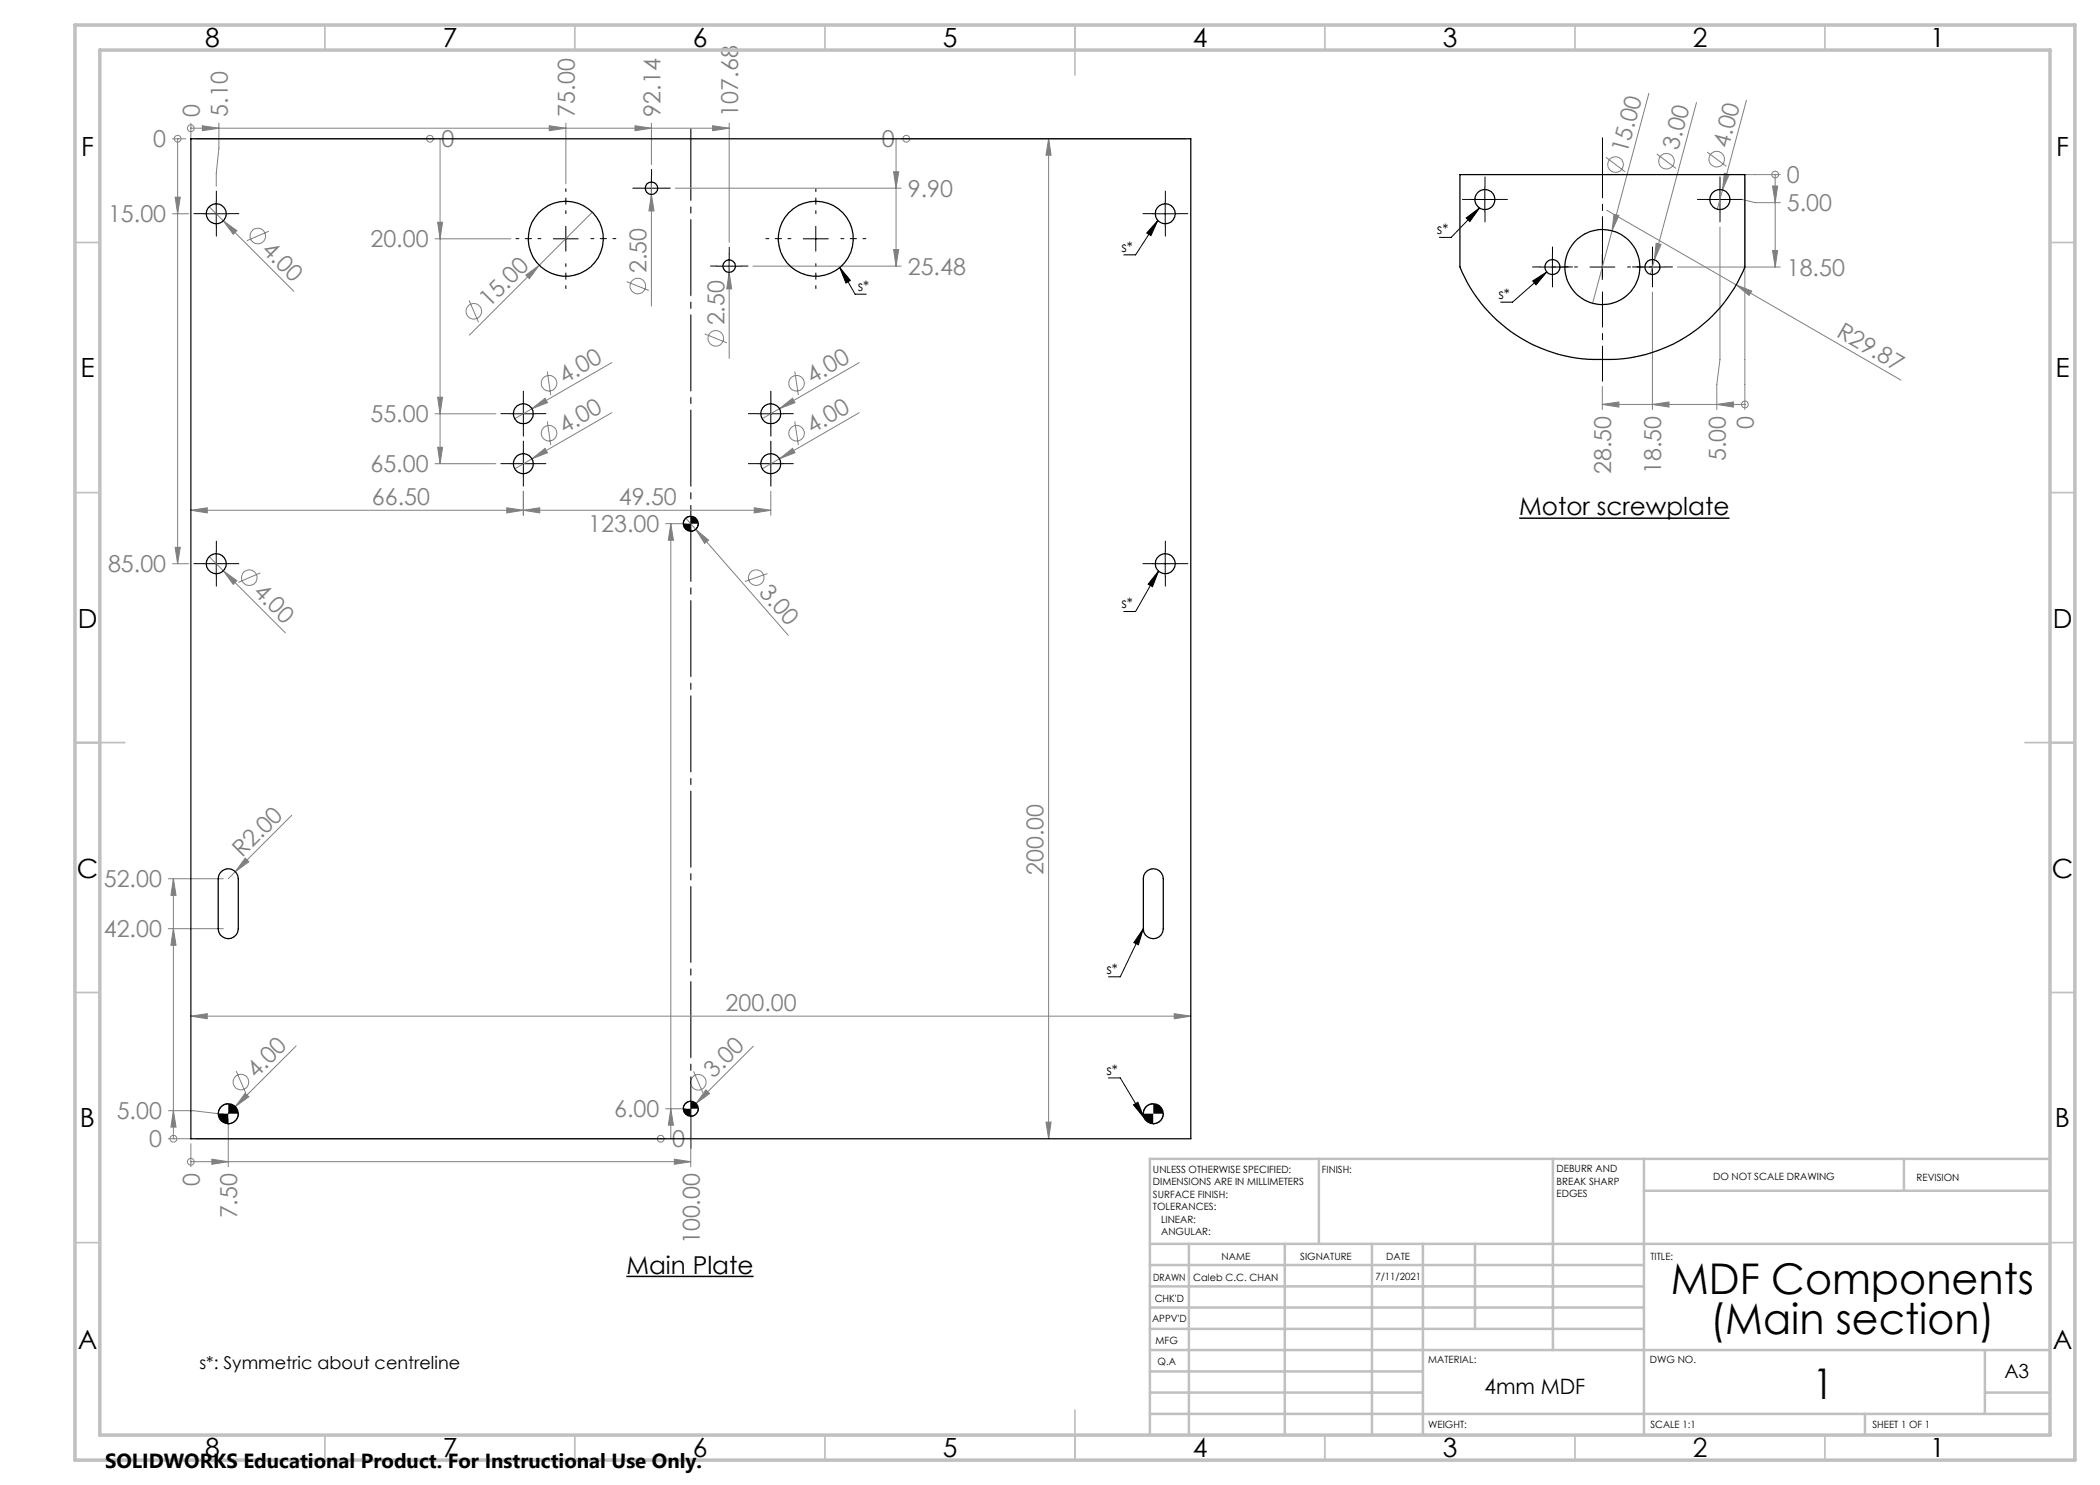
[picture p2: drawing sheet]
<svg xmlns="http://www.w3.org/2000/svg" width="420mm" height="297mm" viewBox="0 0 420 297" stroke-linecap="round" stroke-linejoin="round" font-family="sans-serif">
<g fill="none" stroke="#808080" stroke-width=".2">
<path d="M329.8 18.7l-11.3 41.9M34.5 27.8h2.6M35 39.4h1.1l-.6 3.4zM35.5 27.8v84.9M35.5 27.8h.1M38.2 25.6h.1M38.2 27.8h.1M38.2 24.6v3.2M38.2 25.6h107.6M39.2 27.8h47.8M40.5 25.1l3.3 .5-3.3 .5zM43.8 24.6v5l-.5 5v2.6"/>
<path d="M86 27.8h.1M88 27.8v64.9M109.9 25.1l3.3 .5-3.3 .5zM113.2 24.6v12.2M127 25.1l3.3 .5-3.3 .5zM130.3 38.9l.5 3.3h-1zM130.3 36.4v24.8M130.3 24.6v8.3M135 37.6h45.2M142.5 25.1l3.3 .5-3.3 .5zM145.8 24.6v23.9M178.7 34.4h1l-.5 3.2z"/>
<path d="M179.2 27.8v25.4M180.2 27.8h57M181.3 27.8h.1M209.7 27.8l.5 3.2h-1zM209.7 27.8v199.9M321.2 31.5l3.8 2.9M331.4 30.8l3.8 2.9M339.3 20.5l-8.4 31.5M341.4 30.4l3.9 2.9M344.9 34.6l.9 .3-1.3 3.1zM348.5 39.9l2.5 .6h5.1M349 34.9h7.1"/>
<path d="M349 35.9v46M349.3 20.1l-5.8 21.7M354.5 37.2h1l-.5 3.3zM355 34.9h.1M355 34.9v18.5M34.5 42.8h3.2M41.8 41.3l17 17M44.7 44.2l2.7 1.9-.8 .7zM53.8 46.2l-4.4 2M87 47.8h15.2M87.5 44.4h1l-.5 3.4zM105.2 55l2.6-1.9-1.9 2.6z"/>
<path d="M118.5 42.4l-24.6 24.6M125.3 56.3l4.5 1.8M145.8 54.5l.5 3.3h-1zM145.8 52v19.7M150.6 53.2h29.6M178.7 49.9h1l-.5 3.3zM321.3 42l58.9 34M322.8 42.9l1 .2-1.4 3.1zM330.5 58.4v23.5M330.9 52l-.8 2.9M331.2 48.6l1 .3-1.3 3.1zM335.5 53.4h20.6"/>
<path d="M344 45.4v26.5l-.6 5v5M347.2 57l3.1 1.2-.5 .9zM354.5 50.1h1l-.5 3.3zM87.5 79.4h1l-.5 3.4zM93.8 60.1l1.9 4.3M109.5 74.3l.6 4.7M122.3 72.5l-19.4 11.2M140.9 66.8l4.5 1.8M159 74.3l.7 4.7M171.8 72.5l-15.9 9.2M320.5 77.3v4.6M87 82.8h12.2"/>
<path d="M87 92.7h12.2M87.5 89.5h1l-.5 3.2zM104.7 98.2v4.9M106.4 81.7l2.6-2 .5 .8zM106.4 91.8l2.6-2.1 .5 .9zM109.5 84.3l.6 4.7M122.3 82.5l-19.4 11.3M154.2 98.2v4.9M155.9 91.8l2.6-2.1 .5 .9zM155.9 81.7l2.6-2 .5 .8zM155.9 81.7l-3.5 2M159 84.3l.7 4.7"/>
<path d="M171.8 82.5l-19.4 11.3M320.5 80.9l3.3-.5v1zM320.5 80.9h28.5M330.5 80.9l3.3-.5v1zM343.4 80.9l3.3-.5v1zM349 80.9h.1M34.5 112.7h3.2M35 109.5h1.1l-.6 3.2zM38.2 102.1l3.3-.5v1zM38.2 102.1h116M41.8 111.3l15.3 15.3M44.7 114.2l2.7 1.9-.8 .8z"/>
<path d="M52.1 114.6l-4.4 1.9M101.4 101.6l3.3 .5-3.3 .5zM104.7 102.1l3.3-.5v1zM133.1 104.7h4.1M134.2 104.7l.5 3.4h-1zM134.2 104.7v123M137.2 103.6l20.5 23.5M139.1 105.9l2.6 2.1-.8 .7zM150.8 101.6l3.4 .5-3.4 .5zM153.5 114.7l-4.5 1.6M33.7 175.8h11M34.7 175.8l.5 3.3h-1z"/>
<path d="M34.7 175.8v51.9M49 171.6l.8 .8-2.7 1.9zM58.3 163.1l-12.7 12.7M33.7 185.7h11M34.7 185.7l.5 3.4h-1zM38.2 203.2l3.3-.5v1.1zM38.2 203.2h200M47.2 214.2l1.9 4.4M49 218.6l.8 .8-2.7 1.9zM59.2 209.2l-15 15M138.7 214.3l1.9 4.3M141.2 218l.7 .7-2.7 2z"/>
<path d="M150.7 209.2l-13.6 13.6M234.8 202.7l3.4 .5-3.4 .6zM33.7 227.7h4.5M33.7 222.1h5l6 .6M34.7 222.1l.5 3.3h-1zM34.7 227.7h.1M38.2 232.3h.1M38.2 228.7v4.7M38.2 232.3h99.9M38.2 227.7h.1M39.2 227.7h93.9M42.4 231.8l3.2 .5-3.2 .6z"/>
<path d="M45.6 223.8v9.6M132.2 227.7h.1M133.1 221.8h4.1M134.2 221.8l.5 3.2h-1zM134.9 231.8l3.2 .5-3.2 .6zM138.1 222.7v10.7M209.2 224.4h1l-.5 3.3z"/>
<circle cx="35.6" cy="27.7" r=".68"/>
<circle cx="38.2" cy="25.6" r=".69"/>
<circle cx="86" cy="27.7" r=".68"/>
<circle cx="181.3" cy="27.7" r=".68"/>
<circle cx="323.1" cy="32.9" r="1.56"/>
<circle cx="333.3" cy="32.3" r="1.55"/>
<circle cx="343.3" cy="31.8" r="1.56"/>
<circle cx="355" cy="34.9" r=".68"/>
<circle cx="51.6" cy="47.2" r="1.56"/>
<circle cx="127.6" cy="57.2" r="1.55"/>
<circle cx="94.8" cy="62.3" r="1.55"/>
<circle cx="109.8" cy="76.6" r="1.56"/>
<circle cx="143.1" cy="67.7" r="1.55"/>
<circle cx="159.3" cy="76.7" r="1.55"/>
<circle cx="109.8" cy="86.6" r="1.56"/>
<circle cx="159.3" cy="86.6" r="1.55"/>
<circle cx="349" cy="80.9" r=".69"/>
<circle cx="49.9" cy="115.5" r="1.56"/>
<circle cx="151.2" cy="115.5" r="1.55"/>
<circle cx="48.2" cy="216.4" r="1.56"/>
<circle cx="139.7" cy="216.5" r="1.55"/>
<circle cx="34.7" cy="227.7" r=".68"/>
<circle cx="38.2" cy="232.4" r=".68"/>
<circle cx="132.1" cy="227.7" r=".69"/>
</g>
<path d="M303.8 103.6h42.1M125.3 255.3h25.4" fill="none" stroke="#000" stroke-width=".3"/>
<g fill="none" stroke="#000" stroke-width=".2">
<path d="M127.8 37.6h5M130.3 35.1v5M294.5 39.9h5M297 37.4v5M341.5 39.9h5M344 37.4v5M40.7 42.8h5.1M43.3 40.2v5.1M110.7 47.8h4.9M113.2 45.3v4.9M143.3 53.2h5M145.8 50.7v5"/>
<path d="M160.7 47.8h5M163.2 45.3v4.9M168 53.5l2.1 2.6-.9 .5zM168 53.5l3 5.3h2.2M230.5 42.8h5M231.6 44.1l-4.5 6.9h-2.3M231.6 44.1l-1.4 3-.9-.5zM233 40.2v5.1M293.2 43.6l2.7-2-1.9 2.7zM295.9 41.6l-5.7 5.9h-2.3M306.5 56.2l2.9-1.8-2.2 2.6zM308 53.4h5"/>
<path d="M309.4 54.4l-6.9 6h-2.4M310.5 50.9v5M318 53.4h5M320.5 50.9v5M328 53.4h5M330.5 50.9v5M102.2 82.8h4.9M102.2 92.7h4.9M104.7 80.3v5M104.7 90.2v5M151.7 82.8h5M151.7 92.7h5"/>
<path d="M154.2 80.3v5M154.2 90.2v5M40.7 112.7h5.1M43.3 110.2v5M138.1 103.3a1.5 1.5 0 0 0-1.4 1.4M139.7 104.7a1.5 1.5 0 0 1-1.6 1.6M230.5 112.7h5M231.7 114.2l-1.2 3.1-.9-.5zM231.7 114.2l-4.6 8.1h-2.3M233 110.2v5M228.7 185.7l-1 3.2-.9-.4zM228.7 185.7l-4.7 9.7h-2.3"/>
<path d="M221.7 215.6h2.3l4.8 8M45.6 220.8a1.98 1.98 0 0 0-2 1.9M47.7 222.7a2.04 2.04 0 0 1-2.1 2.1M138.1 220.2a1.5 1.5 0 0 0-1.4 1.6M139.7 221.8a1.5 1.5 0 0 1-1.6 1.4M226.7 221l.9-.6 1.2 3.2zM230.6 220.8a1.92 1.92 0 0 0-1.9 1.9M232.7 222.7a2.04 2.04 0 0 1-2.1 2.1"/>
</g>
<path d="M138.2 25.7v204" fill="none" stroke="#000" stroke-width=".2" stroke-dasharray="15.2 1.3 1.3 1.3" stroke-dashoffset=".9"/>
<g fill="none" stroke="#000" stroke-width=".2" stroke-dasharray="15.2 1.3 1.3 1.3">
<path d="M127.8 37.6h-1.2M130.3 35.1v-1.2M132.8 37.6h1.3M294.5 39.9h-2M297 37.4v-2M299.5 39.9h2M341.5 39.9h-2M344 37.4v-2M346.5 39.9h2M40.8 42.7h-2M43.3 40.2v-2M43.3 45.2v2"/>
<path d="M45.8 42.7h2M130.3 40.1v1.3M143.4 53.2h-1.3M145.9 50.7v-1.2M145.9 55.7v1.3M148.4 53.2h1.2M230.6 42.7h-2M233.1 40.2v-2M233.1 45.2v2M235.6 42.7h2M297 42.4v2M308 53.4h-1.5"/>
<path d="M310.5 50.9v-1.5M310.5 55.9v1.5M313 53.4h1.5M328 53.4h-1.5M330.5 50.9v-1.5M330.5 55.9v1.5M333 53.4h1.5M344 42.4v2M102.2 92.7h-2M102.2 82.7h-2M104.7 90.2v-2M104.7 95.2v2"/>
<path d="M104.7 80.2v-2M104.7 85.2v2M107.2 92.7h2M107.2 82.7h2M151.7 82.7h-2M151.7 92.7h-2M154.2 80.2v-2M154.2 85.2v2M154.2 90.2v-2M154.2 95.2v2M156.7 82.7h2M156.7 92.7h2"/>
<path d="M40.8 112.7h-2M43.3 110.2v-2M43.3 115.2v2M45.8 112.7h2M230.6 112.7h-2M233.1 110.2v-2M233.1 115.2v2M235.6 112.7h2"/>
</g>
<path d="M108.2 47.7h-5M113.2 42.7v-5M113.2 52.7v5M118.2 47.7h5M158.2 47.7h-5M163.2 42.7v-5M163.2 52.7v5M168.2 47.7h5M315.5 53.4h-5M320.5 48.4v-5M325.5 53.4h5" fill="none" stroke="#000" stroke-width=".2" stroke-dasharray="15.2 1.3 1.3 1.3" stroke-dashoffset="14.6"/>
<path d="M320.5 27.6v27.8" fill="none" stroke="#000" stroke-width=".2" stroke-dasharray="15.2 1.3 1.3 1.3" stroke-dashoffset="3.2"/>
<path d="M320.5 58.4v17.9" fill="none" stroke="#000" stroke-width=".2" stroke-dasharray="15.2 1.3 1.3 1.3" stroke-dashoffset="8.2"/>
<g fill="none" stroke="#c0c0c0" stroke-width=".35">
<path d="M65 5v5M115 5v5M165 5v5M215 5v10M265 5v5M315 5v5M365 5v5M15 48.5h5M410 48.5h5M15 98.5h5M410 98.5h5M15 148.5h10"/>
<path d="M405 148.5h10M15 198.5h5M410 198.5h5M15 248.5h5M410 248.5h5M65 287v5M115 287v5M165 287v5M215 282v10M265 287v5M315 287v5M365 287v5"/>
</g>
<g fill="none" stroke="#c0c0c0" stroke-width=".5">
<path d="M263.8 231.8v17M310.6 231.8v38.2M328.8 231.8v55.2M328.8 238.2h81.2M380.8 231.8v6.4M410 231.8h-180v55.2M230 248.8h180M230 257.3h98.8M230 253h98.8M237.8 248.8v38.2M257 248.8v38.2M274.4 248.8v38.2"/>
<path d="M284.6 248.8v38.2M295 248.8v17M230 265.8h98.8M230 261.5h98.8M230 278.5h54.6M230 274.3h54.6M230 270h180M397 278.5h13M397 270v12.8M230 282.8h180M373 282.8v4.2"/>
</g>
<path d="M15 5h400v287h-400zM20 10h390v277h-390z" fill="none" stroke="#c0c0c0" stroke-width=".7"/>
<path d="M168 53.5l2.1 2.6-.9 .5zM231.6 44.1l-1.4 3-.9-.5zM231.7 114.2l-1.2 3.1-.9-.5zM228.7 185.7l-1 3.2-.9-.4zM226.7 221l.9-.6 1.2 3.2zM43.6 222.7a2.04 2.04 0 0 0 2 2.1v-2.1zM45.6 220.8v1.9h2.1a1.98 1.98 0 0 0-2.1-1.9zM228.7 222.7a1.98 1.98 0 0 0 1.9 2.1v-2.1zM230.6 220.8v1.9h2.1a1.98 1.98 0 0 0-2.1-1.9zM136.7 221.8a1.44 1.44 0 0 0 1.4 1.4v-1.4zM138.1 220.2v1.6h1.6a1.56 1.56 0 0 0-1.6-1.6zM136.7 104.7a1.44 1.44 0 0 0 1.4 1.6v-1.6zM138.1 103.3v1.4h1.6a1.5 1.5 0 0 0-1.6-1.4zM293.2 43.6l2.7-2-1.9 2.7zM306.5 56.2l2.9-1.8-2.2 2.6z" fill="#000"/>
<g fill="#808080">
<path d="M155.9 91.8l2.6-2.1 .5 .9z"/>
<path d="M155.9 81.7l2.6-2 .5 .8z"/>
<path d="M106.4 81.7l2.6-2 .5 .8z"/>
<path d="M106.4 91.8l2.6-2.1 .5 .9z"/>
<path d="M141.2 218l.7 .7-2.7 2z"/>
<path d="M49 171.6l.8 .8-2.7 1.9z"/>
<path d="M49 218.6l.8 .8-2.7 1.9z"/>
<path d="M105.2 55l2.6-1.9-1.9 2.6z"/>
<path d="M331.2 48.6l1 .3-1.3 3.1z"/>
<path d="M344.9 34.6l.9 .3-1.3 3.1z"/>
<path d="M322.8 42.9l1 .2-1.4 3.1z"/>
<path d="M130.3 38.9l.5 3.3h-1z"/>
<path d="M145.8 54.5l.5 3.3h-1z"/>
<path d="M139.1 105.9l2.6 2.1-.8 .7z"/>
<path d="M44.7 114.2l2.7 1.9-.8 .8z"/>
<path d="M44.7 44.2l2.7 1.9-.8 .7z"/>
<path d="M347.2 57l3.1 1.2-.5 .9z"/>
<path d="M34.7 222.1l.5 3.3h-1zM34.7 185.7l.5 3.4h-1zM34.7 175.8l.5 3.3h-1zM35 39.4h1.1l-.6 3.4zM35 109.5h1.1l-.6 3.2zM87.5 44.4h1l-.5 3.4zM87.5 79.4h1l-.5 3.4zM87.5 89.5h1l-.5 3.2zM178.7 34.4h1l-.5 3.2zM178.7 49.9h1l-.5 3.3zM134.2 221.8l.5 3.2h-1zM134.2 104.7l.5 3.4h-1zM354.5 37.2h1l-.5 3.3zM354.5 50.1h1l-.5 3.3z"/>
<path d="M42.4 231.8l3.2 .5-3.2 .6zM134.9 231.8l3.2 .5-3.2 .6zM40.5 25.1l3.3 .5-3.3 .5zM109.9 25.1l3.3 .5-3.3 .5zM127 25.1l3.3 .5-3.3 .5zM142.5 25.1l3.3 .5-3.3 .5zM343.4 80.9l3.3-.5v1zM330.5 80.9l3.3-.5v1zM320.5 80.9l3.3-.5v1z"/>
<path d="M104.7 102.1l3.3-.5v1zM150.8 101.6l3.4 .5-3.4 .5zM38.2 203.2l3.3-.5v1.1zM234.8 202.7l3.4 .5-3.4 .6z"/>
<path d="M38.2 102.1l3.3-.5v1zM101.4 101.6l3.3 .5-3.3 .5z"/>
<path d="M209.2 224.4h1l-.5 3.3zM209.7 27.8l.5 3.2h-1z"/>
</g>
<g fill="none" stroke="#000" stroke-width=".25">
<path d="M38.2 27.8h200v199.9h-200zM292 34.9h57v18.5a29.8 29.8 0 0 1-26.8 18.5 30.9 30.9 0 0 1-13.8-2.2 29.6 29.6 0 0 1-16.4-16.3zM44.5 174.1a2 2 0 0 1 2.1-.1 2 2 0 0 1 1.1 1.8v9.9a2.01 2.01 0 0 1-2.1 2 2.01 2.01 0 0 1-2-2v-9.9l.1-.7zM229.5 174.1a2 2 0 0 1 2.1-.1 2 2 0 0 1 1.1 1.8v9.9a1.99 1.99 0 0 1-2 2 1.99 1.99 0 0 1-2-2v-9.9v-.7z"/>
<circle cx="130.3" cy="37.7" r="1.25"/>
<circle cx="297" cy="39.9" r="2"/>
<circle cx="344" cy="39.9" r="1.99"/>
<circle cx="43.2" cy="42.7" r="2"/>
<circle cx="113.2" cy="47.8" r="7.5"/>
<circle cx="145.8" cy="53.2" r="1.26"/>
<circle cx="163.2" cy="47.7" r="7.5"/>
<circle cx="233" cy="42.7" r="2"/>
<circle cx="310.5" cy="53.4" r="1.51"/>
<circle cx="320.5" cy="53.4" r="7.5"/>
<circle cx="330.5" cy="53.4" r="1.5"/>
<circle cx="104.7" cy="92.7" r="2.01"/>
<circle cx="104.7" cy="82.7" r="2"/>
<circle cx="154.2" cy="92.7" r="2.01"/>
<circle cx="154.2" cy="82.7" r="2"/>
<circle cx="43.3" cy="112.7" r="2"/>
<circle cx="138.1" cy="104.8" r="1.5"/>
<circle cx="233.1" cy="112.7" r="2"/>
<circle cx="45.6" cy="222.7" r="2"/>
<circle cx="138.1" cy="221.7" r="1.5"/>
<circle cx="230.6" cy="222.7" r="2"/>
</g>
<g font-size="8.5">
<text x="334.2" y="258.8">MDF Components</text>
<text x="342" y="266.9">(Main section)</text>
<text x="362.5" y="279.7">1</text>
</g>
<g font-size="5.3">
<text x="41" y="9.5">8</text>
<text x="88.5" y="9.5">7</text>
<text x="138.5" y="9.5">6</text>
<text x="188.5" y="9.5">5</text>
<text x="238.5" y="9.5">4</text>
<text x="288.5" y="9.5">3</text>
<text x="338.5" y="9.5">2</text>
<text x="386" y="9.5">1</text>
<text x="16.2" y="31.3">F</text>
<text x="411.2" y="31.3">F</text>
<text x="16.1" y="75.5">E</text>
<text x="411.1" y="75.5">E</text>
<text x="15.5" y="125.5">D</text>
<text x="410.5" y="125.5">D</text>
<text x="15.4" y="175.5">C</text>
<text x="410.4" y="175.5">C</text>
<text x="16" y="225.5">B</text>
<text x="411" y="225.5">B</text>
<text x="15.5" y="269.8">A</text>
<text x="410.5" y="269.8">A</text>
<text x="41" y="291.5">8</text>
<text x="88.5" y="291.5">7</text>
<text x="138.5" y="291.5">6</text>
<text x="188.5" y="291.5">5</text>
<text x="238.5" y="291.5">4</text>
<text x="288.5" y="291.5">3</text>
<text x="338.5" y="291.5">2</text>
<text x="386" y="291.5">1</text>
</g>
<g font-size="4.9">
<text x="303.8" y="103.1">Motor screwplate</text>
<text x="125.3" y="254.7">Main Plate</text>
</g>
<g font-size="4.7" fill="#808080">
<text x="39.9" y="23.3" transform="rotate(-90 39.9 23.3)">0</text>
<text x="45.6" y="23.3" transform="rotate(-90 45.6 23.3)">5.10</text>
<text x="114.9" y="23.3" transform="rotate(-90 114.9 23.3)">75.00</text>
<text x="132.1" y="23.3" transform="rotate(-90 132.1 23.3)">92.14</text>
<text x="147.6" y="23.3" transform="rotate(-90 147.6 23.3)">107.68</text>
<text x="30.7" y="29.5">0</text>
<text x="88.3" y="29.5">0</text>
<text x="176.4" y="29.5">0</text>
<text x="345.7" y="29.8" transform="rotate(-75 345.7 29.8)">4.00</text>
<text x="325.4" y="30.9" transform="rotate(-75 325.4 30.9)">15.00</text>
<text x="335.6" y="30.2" transform="rotate(-75 335.6 30.2)">3.00</text>
<text x="181.5" y="39.4">9.90</text>
<text x="357.4" y="36.7">0</text>
<text x="21.6" y="44.5">15.00</text>
<text x="357.4" y="42.3">5.00</text>
<text x="52.2" y="50.2" transform="rotate(45 52.2 50.2)">4.00</text>
<text x="74.1" y="49.5">20.00</text>
<text x="129.3" y="54.6" transform="rotate(-90 129.3 54.6)">2.50</text>
<text x="181.5" y="55">25.48</text>
<text x="357.4" y="55.2">18.50</text>
<text x="97.8" y="61.6" transform="rotate(-45 97.8 61.6)">15.00</text>
<text x="144.9" y="65.1" transform="rotate(-90 144.9 65.1)">2.50</text>
<text x="367.1" y="67.2" transform="rotate(30 367.1 67.2)">R29.87</text>
<text x="112.9" y="76.8" transform="rotate(-30 112.9 76.8)">4.00</text>
<text x="162.4" y="76.8" transform="rotate(-30 162.4 76.8)">4.00</text>
<text x="74.1" y="84.5">55.00</text>
<text x="112.9" y="86.8" transform="rotate(-30 112.9 86.8)">4.00</text>
<text x="162.4" y="86.8" transform="rotate(-30 162.4 86.8)">4.00</text>
<text x="350.8" y="85.8" transform="rotate(-90 350.8 85.8)">0</text>
<text x="74.1" y="94.5">65.00</text>
<text x="322.3" y="94.8" transform="rotate(-90 322.3 94.8)">28.50</text>
<text x="332.3" y="94.8" transform="rotate(-90 332.3 94.8)">18.50</text>
<text x="345.1" y="92.2" transform="rotate(-90 345.1 92.2)">5.00</text>
<text x="74.4" y="101">66.50</text>
<text x="123.7" y="101">49.50</text>
<text x="117.6" y="106.5">123.00</text>
<text x="21.6" y="114.5">85.00</text>
<text x="50.5" y="118.5" transform="rotate(45 50.5 118.5)">4.00</text>
<text x="151.7" y="118.6" transform="rotate(49 151.7 118.6)">3.00</text>
<text x="48.4" y="171.7" transform="rotate(-45 48.4 171.7)">R2.00</text>
<text x="20.8" y="177.5">52.00</text>
<text x="208.7" y="175" transform="rotate(-90 208.7 175)">200.00</text>
<text x="20.8" y="187.5">42.00</text>
<text x="145.1" y="202.2">200.00</text>
<text x="51.2" y="215.8" transform="rotate(-45 51.2 215.8)">4.00</text>
<text x="142.7" y="215.8" transform="rotate(-45 142.7 215.8)">3.00</text>
<text x="23.3" y="223.9">5.00</text>
<text x="122.8" y="223.5">6.00</text>
<text x="29.8" y="229.5">0</text>
<text x="134.5" y="229.5">0</text>
<text x="39.9" y="237.2" transform="rotate(-90 39.9 237.2)">0</text>
<text x="47.4" y="243.7" transform="rotate(-90 47.4 243.7)">7.50</text>
<text x="139.9" y="248.9" transform="rotate(-90 139.9 248.9)">100.00</text>
</g>
<text font-size="4.2" x="296.9" y="278.7">4mm MDF</text>
<text font-size="4.1" x="21" y="293.7">SOLIDWORKS Educational Product. For Instructional Use Only.</text>
<text font-size="3.9" x="400.9" y="275.5">A3</text>
<text font-size="3.5" x="39.9" y="273.9">s*: Symmetric about centreline</text>
<g font-size="2.8">
<text x="287.4" y="46.8">s*</text>
<text x="224.3" y="50.3">s*</text>
<text x="171.5" y="58.2">s*</text>
<text x="299.7" y="59.7">s*</text>
<text x="224.3" y="121.6">s*</text>
<text x="221.3" y="194.7">s*</text>
<text x="221.3" y="214.9">s*</text>
</g>
<g font-size="2">
<text x="230.6" y="234.6">UNLESS OTHERWISE SPECIFIED:</text>
<text x="230.6" y="237.1">DIMENSIONS ARE IN MILLIMETERS</text>
<text x="230.6" y="239.6">SURFACE FINISH:</text>
<text x="264.4" y="234.6">FINISH:</text>
<text x="311.3" y="234.5">DEBURR AND</text>
<text x="311.3" y="237">BREAK SHARP</text>
<text x="311.3" y="239.5">EDGES</text>
<text x="342.6" y="236">DO NOT SCALE DRAWING</text>
<text x="383.3" y="236.2">REVISION</text>
<text x="230.6" y="242.1">TOLERANCES:</text>
<text x="232.2" y="244.6">LINEAR:</text>
<text x="232.2" y="247.1">ANGULAR:</text>
<text x="244.3" y="252">NAME</text>
<text x="260" y="251.9">SIGNATURE</text>
<text x="277.2" y="251.9">DATE</text>
<text x="330.1" y="251.9">TITLE:</text>
<text x="230.6" y="256.1">DRAWN</text>
<text x="238.7" y="256.1">Caleb C.C. CHAN</text>
<text x="275.1" y="255.9">7/11/2021</text>
<text x="230.9" y="260.3">CHK'D</text>
<text x="230.4" y="264.4">APPV'D</text>
<text x="231.1" y="268.8">MFG</text>
<text x="231.5" y="273">Q.A</text>
<text x="285.6" y="272.5">MATERIAL:</text>
<text x="330" y="272.5">DWG NO.</text>
<text x="285.6" y="285.5">WEIGHT:</text>
<text x="330.1" y="285.6">SCALE 1:1</text>
<text x="374.5" y="285.6">SHEET 1 OF 1</text>
</g>
</svg>
